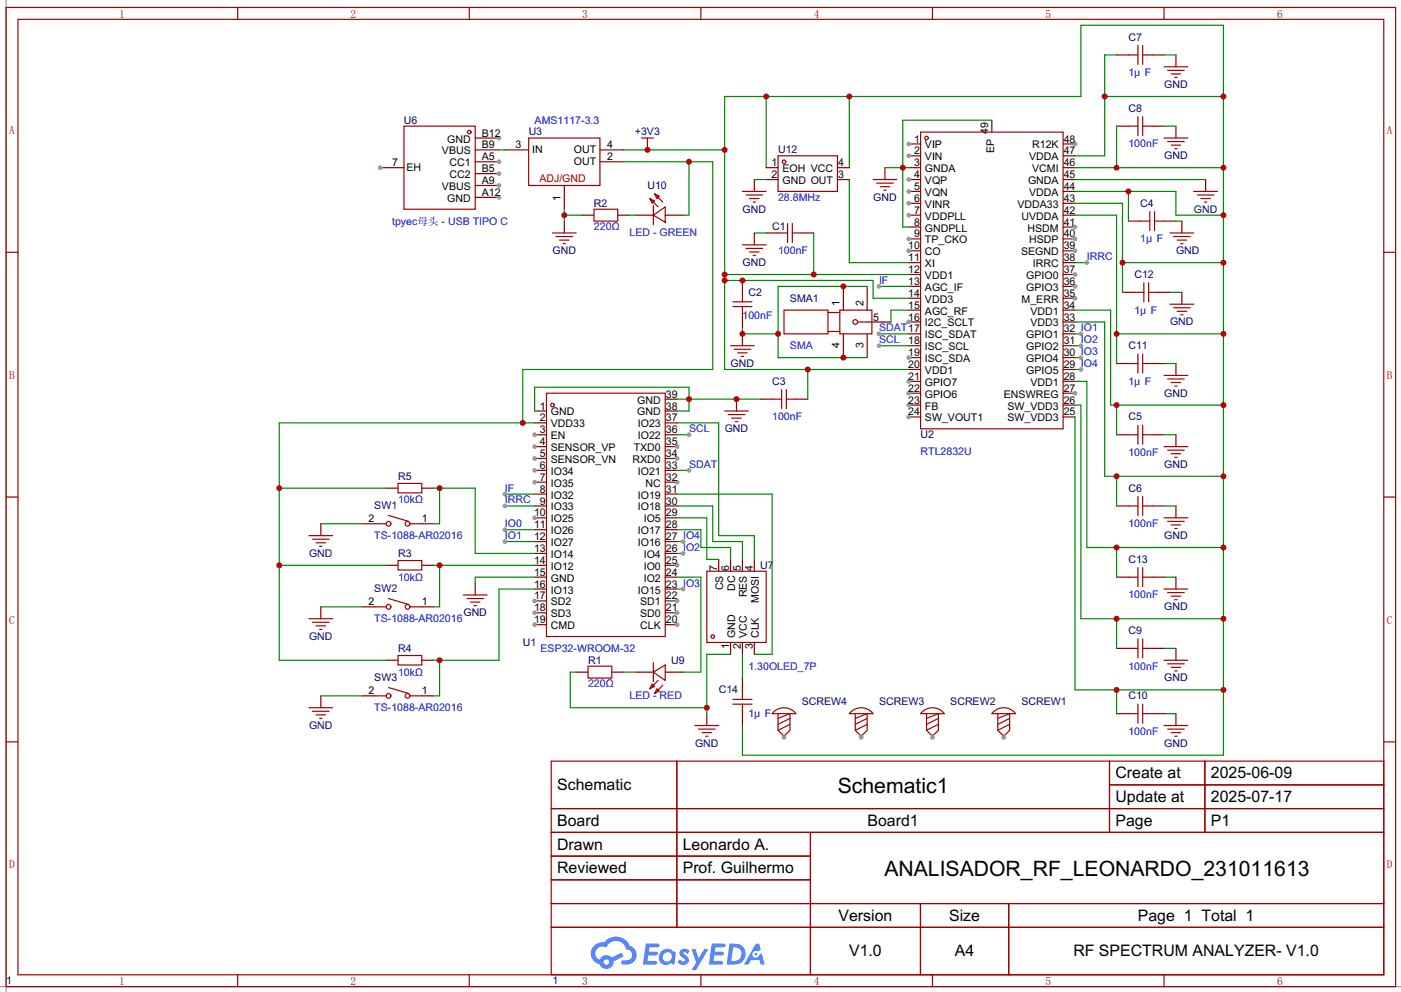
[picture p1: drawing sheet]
<svg xmlns="http://www.w3.org/2000/svg" width="300mm" height="212mm" viewBox="0 0 300 212" stroke-linecap="round" stroke-linejoin="round" font-family="sans-serif">
<path d="M1.3 0v212.3M0 211.1h299.6" fill="none" stroke="#999" stroke-width=".25"/>
<g fill="none" stroke="#a10000" stroke-width=".25">
<path d="M1.3 1.6h297.2v209.5h-297.2zM3.8 4.1h292.1v204.5h-292.1zM50.8 1.6v2.5M100.4 1.6v2.5M149.9 1.6v2.5M199.4 1.6v2.5M249 1.6v2.5M1.3 54h2.5M295.9 54h2.6M1.3 106.4h2.5M295.9 106.4h2.6M1.3 158.8h2.5"/>
<path d="M295.9 158.8h2.6M117.9 162.9h178v45.7h-178zM117.9 173h178M117.9 178.1h178M144.7 162.9v35.5M173.3 178.1v30.5M237.3 162.9v15.2M237.3 168h58.6M257.7 162.9v15.2M117.9 183.2h55.4M117.9 193.4h178M117.9 188.3h55.4"/>
<path d="M117.9 198.4h178M196.9 193.4v15.2M215.7 193.4v15.2M50.8 208.6v2.5M100.4 208.6v2.5M149.9 208.6v2.5M199.4 208.6v2.5M249 208.6v2.5"/>
</g>
<g fill="#5487ff">
<path d="M145.6 203.3a1.3 1.3 0 0 1 1.9 .3l-.4 .6a.54 .54 0 0 0-1-.2l.2 .2a1.34 1.34 0 0 1 .9 1.8 1.47 1.47 0 0 1-2.3-.1l.5-.6 .8 .4a.31 .31 0 0 0 .3-.2 .31 .31 0 0 0-.3-.4 1.12 1.12 0 0 1-.6-1.8z"/>
<path d="M147.9 203.1h.8l.7 2 1.2-2h.9l-2.7 4.5h-.9l1-1.6z"/>
<path d="M138.1 201.9h1.7a1.31 1.31 0 0 1 1.2 .2 .4 .4 0 0 1-.3 .6h-1.8l-.1 1h1.6a.4 .4 0 0 1 .3 .4 .4 .4 0 0 1-.4 .4h-1.6l-.2 1.1h1.4a.46 .46 0 0 1 .5 .1 .46 .46 0 0 1 .1 .5l-.4 .2h-2.6z"/>
<path d="M152.2 201.9h1.7a1.32 1.32 0 0 1 1.2 .2 .39 .39 0 0 1-.3 .6h-1.8l-.1 1h1.6a.4 .4 0 0 1 .4 .4 .4 .4 0 0 1-.5 .4l-1.6-.1-.2 1.2h1.4a.46 .46 0 0 1 .5 .1 .46 .46 0 0 1 .1 .5l-.4 .2h-2.6z"/>
<path d="M161.6 201.9h.8l.3 1.4-.6 .3a.75 .75 0 0 0-1.1 .3 .75 .75 0 0 0 .5 1.1 .75 .75 0 0 0 .9-.7l.5-.3 .6 2.4h-.8l-.3-.9h-1.8l-.5 .9h-1z"/>
<path d="M156 201.9l-.6 4.5h1.4a2.27 2.27 0 0 0 2.7-2.3 2.27 2.27 0 0 0-2.7-2.2zM156.8 202.7a1.5 1.5 0 0 1 1.8 1.6 1.5 1.5 0 0 1-1.9 1.3h-.3z"/>
<path d="M141.4 203.6a1.6 1.6 0 0 0-.3 2.3 1.6 1.6 0 0 0 2.3 .2l.8 .3 .3-2.5-.1-.2-.5-.1a1.58 1.58 0 0 0-2.5 0zM142 204.1a.98 .98 0 0 1 1.7 .4 .98 .98 0 0 1-1.1 1.3 .94 .94 0 0 1-.9-.7 .94 .94 0 0 1 .3-1z"/>
<path d="M127.1 202.3a2.37 2.37 0 0 0 1.1 4.1 1.54 1.54 0 0 0 1.8 .9 1.54 1.54 0 0 0 1.2-1.6l2.2-1-.5-.8-2.1 1a1.57 1.57 0 0 0-2.6 .5 1.5 1.5 0 0 1-.7-2.1 1.5 1.5 0 0 1 2.2-.5 2.23 2.23 0 0 1 2.3-1.4 2.23 2.23 0 0 1 1.9 1.8 1.16 1.16 0 0 1 1.3 1.1 1.16 1.16 0 0 1-1.1 1.2h-.7a.47 .47 0 0 0-.5 .4 .47 .47 0 0 0 .4 .5 2.17 2.17 0 0 0 2.5-.9 2.17 2.17 0 0 0-.4-2.7l-.7-.4a3.2 3.2 0 0 0-5.5-.7l-1.1 .1zM129.1 205.9a.6 .6 0 0 1 1.2 0 .6 .6 0 0 1-1.2 0z"/>
<circle cx="161.7" cy="204.2" r=".28"/>
</g>
<path d="M142.3 85.4h2.5M142.3 88h2.5M142.3 90.5h2.5M142.3 93h2.5M142.3 95.6h2.5" fill="none" stroke="#870000" stroke-width=".25"/>
<circle cx="144.8" cy="95.6" r=".51" fill="#999"/>
<path d="M142.3 98.1h2.5" fill="none" stroke="#870000" stroke-width=".25"/>
<circle cx="144.8" cy="98.1" r=".51" fill="#999"/>
<path d="M142.3 100.7h2.5M142.3 103.2h2.5" fill="none" stroke="#870000" stroke-width=".25"/>
<circle cx="144.8" cy="103.2" r=".51" fill="#999"/>
<path d="M142.3 105.7h2.5M142.3 108.3h2.5M142.3 110.8h2.5M142.3 113.4h2.5M142.3 115.9h2.5M142.3 118.4h2.5M142.3 121h2.5" fill="none" stroke="#870000" stroke-width=".25"/>
<circle cx="144.8" cy="121" r=".51" fill="#999"/>
<path d="M142.3 123.5h2.5M142.3 126.1h2.5M142.3 128.6h2.5" fill="none" stroke="#870000" stroke-width=".25"/>
<circle cx="144.8" cy="128.6" r=".51" fill="#999"/>
<path d="M142.3 131.1h2.5" fill="none" stroke="#870000" stroke-width=".25"/>
<circle cx="144.8" cy="131.1" r=".51" fill="#999"/>
<path d="M142.3 133.7h2.5" fill="none" stroke="#870000" stroke-width=".25"/>
<circle cx="144.8" cy="133.7" r=".51" fill="#999"/>
<path d="M114.3 133.7h2.6" fill="none" stroke="#870000" stroke-width=".25"/>
<circle cx="114.3" cy="133.7" r=".51" fill="#999"/>
<path d="M114.3 131.1h2.6" fill="none" stroke="#870000" stroke-width=".25"/>
<circle cx="114.3" cy="131.1" r=".51" fill="#999"/>
<path d="M114.3 128.6h2.6" fill="none" stroke="#870000" stroke-width=".25"/>
<circle cx="114.3" cy="128.6" r=".51" fill="#999"/>
<path d="M114.3 118.4h2.6M114.3 115.9h2.6M114.3 113.4h2.6M114.3 110.8h2.6M114.3 126.1h2.6M114.3 123.5h2.6M114.3 121h2.6" fill="none" stroke="#870000" stroke-width=".25"/>
<circle cx="114.3" cy="110.8" r=".51" fill="#999"/>
<path d="M114.3 108.3h2.6M114.3 105.7h2.6M114.3 103.2h2.6" fill="none" stroke="#870000" stroke-width=".25"/>
<circle cx="114.3" cy="103.2" r=".51" fill="#999"/>
<path d="M114.3 100.7h2.6" fill="none" stroke="#870000" stroke-width=".25"/>
<circle cx="114.3" cy="100.7" r=".51" fill="#999"/>
<path d="M114.3 98.1h2.6" fill="none" stroke="#870000" stroke-width=".25"/>
<circle cx="114.3" cy="98.1" r=".51" fill="#999"/>
<path d="M114.3 95.6h2.6" fill="none" stroke="#870000" stroke-width=".25"/>
<circle cx="114.3" cy="95.6" r=".51" fill="#999"/>
<path d="M114.3 93h2.6" fill="none" stroke="#870000" stroke-width=".25"/>
<circle cx="114.3" cy="93" r=".51" fill="#999"/>
<path d="M194.3 30.8h2.6M114.3 90.5h2.6M114.3 88h2.6" fill="none" stroke="#870000" stroke-width=".25"/>
<g fill="none" stroke="#a10000" stroke-width=".25">
<path d="M196.9 28.3h30.5v63.5h-30.5zM116.9 84.1h25.4v52.1h-25.4z"/>
<circle cx="198.2" cy="29.5" r=".38"/>
<circle cx="118.1" cy="86.7" r=".38"/>
</g>
<circle cx="194.3" cy="30.8" r=".51" fill="#999"/>
<path d="M194.3 33.3h2.6" fill="none" stroke="#870000" stroke-width=".25"/>
<circle cx="194.3" cy="33.3" r=".51" fill="#999"/>
<path d="M194.3 35.9h2.6M194.3 38.4h2.6" fill="none" stroke="#870000" stroke-width=".25"/>
<circle cx="194.3" cy="38.4" r=".51" fill="#999"/>
<path d="M194.3 41h2.6" fill="none" stroke="#870000" stroke-width=".25"/>
<circle cx="194.3" cy="41" r=".51" fill="#999"/>
<path d="M194.3 43.5h2.6" fill="none" stroke="#870000" stroke-width=".25"/>
<circle cx="194.3" cy="43.5" r=".51" fill="#999"/>
<path d="M194.3 46h2.6" fill="none" stroke="#870000" stroke-width=".25"/>
<circle cx="194.3" cy="46" r=".51" fill="#999"/>
<path d="M194.3 48.6h2.6M194.3 51.1h2.6" fill="none" stroke="#870000" stroke-width=".25"/>
<circle cx="194.3" cy="51.1" r=".51" fill="#999"/>
<path d="M194.3 53.7h2.6" fill="none" stroke="#870000" stroke-width=".25"/>
<circle cx="194.3" cy="53.7" r=".51" fill="#999"/>
<path d="M194.3 56.2h2.6M194.3 58.7h2.6M194.3 61.3h2.6M194.3 63.8h2.6M194.3 66.4h2.6M194.3 68.9h2.6" fill="none" stroke="#870000" stroke-width=".25"/>
<circle cx="194.3" cy="68.9" r=".51" fill="#999"/>
<path d="M194.3 71.4h2.6M194.3 74h2.6M194.3 76.5h2.6" fill="none" stroke="#870000" stroke-width=".25"/>
<circle cx="194.3" cy="76.5" r=".51" fill="#999"/>
<path d="M194.3 79.1h2.6M194.3 81.6h2.6" fill="none" stroke="#870000" stroke-width=".25"/>
<circle cx="194.3" cy="81.6" r=".51" fill="#999"/>
<path d="M194.3 84.1h2.6" fill="none" stroke="#870000" stroke-width=".25"/>
<circle cx="194.3" cy="84.1" r=".51" fill="#999"/>
<path d="M194.3 86.7h2.6" fill="none" stroke="#870000" stroke-width=".25"/>
<circle cx="194.3" cy="86.7" r=".51" fill="#999"/>
<path d="M194.3 89.2h2.6" fill="none" stroke="#870000" stroke-width=".25"/>
<circle cx="194.3" cy="89.2" r=".51" fill="#999"/>
<path d="M227.4 89.2h2.5M227.4 86.7h2.5M227.4 84.1h2.5" fill="none" stroke="#870000" stroke-width=".25"/>
<circle cx="229.9" cy="84.1" r=".51" fill="#999"/>
<path d="M227.4 79.1h2.5M227.4 76.5h2.5M227.4 74h2.5M227.4 71.4h2.5M227.4 68.9h2.5M227.4 66.4h2.5M227.4 63.8h2.5M227.4 81.6h2.5" fill="none" stroke="#870000" stroke-width=".25"/>
<circle cx="229.9" cy="63.8" r=".51" fill="#999"/>
<path d="M227.4 61.3h2.5" fill="none" stroke="#870000" stroke-width=".25"/>
<circle cx="229.9" cy="61.3" r=".51" fill="#999"/>
<path d="M227.4 58.7h2.5" fill="none" stroke="#870000" stroke-width=".25"/>
<circle cx="229.9" cy="58.7" r=".51" fill="#999"/>
<path d="M227.4 56.2h2.5M227.4 53.7h2.5" fill="none" stroke="#870000" stroke-width=".25"/>
<circle cx="229.9" cy="53.7" r=".51" fill="#999"/>
<path d="M227.4 51.1h2.5" fill="none" stroke="#870000" stroke-width=".25"/>
<circle cx="229.9" cy="51.1" r=".51" fill="#999"/>
<path d="M227.4 48.6h2.5" fill="none" stroke="#870000" stroke-width=".25"/>
<circle cx="229.9" cy="48.6" r=".51" fill="#999"/>
<path d="M227.4 38.4h2.5M227.4 35.9h2.5M227.4 33.3h2.5M227.4 30.8h2.5M227.4 46h2.5M227.4 43.5h2.5M227.4 41h2.5" fill="none" stroke="#870000" stroke-width=".25"/>
<circle cx="229.9" cy="30.8" r=".51" fill="#999"/>
<path d="M101.6 29.5h5.1M108 32.1h5.1M120.7 39.7v5.1M128.3 32.1h5.1M128.3 34.6h5.1M212.1 25.7v2.6" fill="none" stroke="#870000" stroke-width=".25"/>
<g fill="none" stroke="#a10000" stroke-width=".25">
<path d="M86.4 27h15.2v17.8h-15.2zM113.1 29.5h15.2v10.2h-15.2z"/>
<circle cx="100.4" cy="28.3" r=".38"/>
</g>
<circle cx="106.7" cy="29.5" r=".51" fill="#999"/>
<path d="M101.6 32.1h5.1M101.6 37.2h5.1" fill="none" stroke="#870000" stroke-width=".25"/>
<circle cx="106.7" cy="37.2" r=".51" fill="#999"/>
<path d="M101.6 34.6h5.1" fill="none" stroke="#870000" stroke-width=".25"/>
<circle cx="106.7" cy="34.6" r=".51" fill="#999"/>
<path d="M101.6 39.7h5.1" fill="none" stroke="#870000" stroke-width=".25"/>
<circle cx="106.7" cy="39.7" r=".51" fill="#999"/>
<path d="M101.6 42.2h5.1" fill="none" stroke="#870000" stroke-width=".25"/>
<circle cx="106.7" cy="42.2" r=".51" fill="#999"/>
<path d="M81.3 35.9h5.1" fill="none" stroke="#870000" stroke-width=".25"/>
<circle cx="81.3" cy="35.9" r=".51" fill="#999"/>
<g fill="none" stroke="#a10000" stroke-width=".25">
<path d="M127 44.8h5.1v2.5h-5.1zM139 42.5l1 .5-.5 .5zM139 42.5l1.7 1.8M139.7 46l2.6-1.7v3.3zM139.7 44v4.1M140 41.5l1 .5-.5 .5zM140 41.5l1.8 1.8M167.7 66.4h9.4v5h-9.4zM177.1 66.9h2.5M177.1 70.9h2.5M179.6 66.4h6.9v5h-6.9zM183.4 68.9h2.1"/>
<path d="M80 112.1h2.6M83.1 110.3l4.3 1.3M85.1 120h5.1v2h-5.1zM85.1 103.5h5.1v2h-5.1zM87.7 112.1h2.5M80 129.9h2.6M83.1 128.1l4.3 1.3M87.7 129.9h2.5M151.2 122.2h12.7v15.3h-12.7zM80 148.9h2.6M83.1 147.1l4.3 1.3M85.1 140.3h5.1v2h-5.1z"/>
<path d="M87.7 148.9h2.5M125.8 142.6h5v2.5h-5zM139.5 146.4l.5 .5-1 .5zM139.7 143.8l2.6-1.5v3.3zM139.7 141.8v4.1M140.5 147.4l.5 .5-1 .5zM140.7 145.6l-1.7 1.8M141.8 146.6l-1.8 1.8"/>
<circle cx="182.9" cy="68.9" r=".51"/>
<circle cx="83.1" cy="112.1" r=".51"/>
<circle cx="87.2" cy="112.1" r=".51"/>
<circle cx="83.1" cy="129.9" r=".51"/>
<circle cx="87.2" cy="129.9" r=".51"/>
<circle cx="152.4" cy="136.2" r=".38"/>
<circle cx="83.1" cy="148.9" r=".51"/>
<circle cx="87.2" cy="148.9" r=".51"/>
</g>
<g fill="none" stroke="#870000" stroke-width=".25">
<path d="M124.5 46h2.5M132.1 46h2.6M135.9 46h3.8M142.3 46h3.8M180.4 61.3v5.1M180.4 71.4v5.1M185.5 61.3v5.1M185.5 71.4v5.1M185.5 68.9h5M77.5 112.1h2.5M82.6 104.5h2.5M90.2 112.1h2.5"/>
<path d="M90.2 104.5h2.5M153.7 119.7v2.5M156.2 119.7v2.5M158.8 119.7v2.5M161.3 119.7v2.5M77.5 129.9h2.5M82.6 121h2.5M90.2 129.9h2.5M90.2 121h2.5M156.2 137.5v2.5M158.8 137.5v2.5M161.3 137.5v2.5"/>
<path d="M77.5 148.9h2.5M82.6 141.3h2.5M90.2 148.9h2.5M90.2 141.3h2.5M123.2 143.8h2.6M130.8 143.8h2.6M135.9 143.8h3.8M142.3 143.8h3.8"/>
</g>
<path d="M106.7 32.1h1.3M134.7 46h1.2M92.7 121h21.6M94 121v8.9h-1.3M133.4 143.8h2.5" fill="none" stroke="#008700" stroke-width=".25"/>
<circle cx="94" cy="121" r=".64" fill="#c00"/>
<path d="M114.3 126.1h-7.6v15.2h-14M94 141.3v7.6h-1.3" fill="none" stroke="#008700" stroke-width=".25"/>
<circle cx="94" cy="141.3" r=".64" fill="#c00"/>
<path d="M92.7 104.5h8.9v13.9h12.7M94 104.5v7.6h-1.3" fill="none" stroke="#008700" stroke-width=".25"/>
<circle cx="94" cy="104.5" r=".64" fill="#c00"/>
<g fill="none" stroke="#870000" stroke-width=".25">
<path d="M163.9 49.9h2.5M171.5 49.9h2.5M241.3 47.3h2.6M249 47.3h2.5M158.8 60v2.6M158.8 67.6v2.6M162.6 85.4h2.5M170.2 85.4h2.6M238.8 93h2.5M246.4 93h2.6M68.6 112.1v2.5M68.6 129.9v2.5"/>
<path d="M68.6 148.9v2.6"/>
</g>
<g fill="none" stroke="#a10000" stroke-width=".25">
<path d="M166.4 49.9h2M168.4 47.8v4.1M169.5 47.8v4.1M169.5 49.9h2M243.9 47.3h2M245.9 45.3v4.1M246.9 45.3v4.1M246.9 47.3h2.1M156.8 65.6h4M156.8 64.6h4M158.8 62.6v2M158.8 65.6v2"/>
<path d="M165.1 85.4h2.1M167.2 83.4v4.1M168.2 85.4h2M168.2 83.4v4.1M241.3 93h2.1M243.4 91v4.1M244.4 91v4.1M244.4 93h2M66.1 114.6h5.1M66.8 115.4h3.6M67.6 116.2h2M68.4 116.9h.5"/>
<path d="M66.1 132.4h5.1M66.8 133.2h3.6M67.6 133.9h2M68.4 134.7h.5M66.1 151.5h5.1M66.8 152.2h3.6M67.6 153h2M68.4 153.7h.5"/>
</g>
<path d="M189.3 35.9h5M212.1 25.7h-19v22.9h1.2M68.6 112.1h8.9M68.6 129.9h8.9M68.6 148.9h8.9" fill="none" stroke="#008700" stroke-width=".25"/>
<circle cx="193.1" cy="35.9" r=".64" fill="#c00"/>
<g fill="none" stroke="#870000" stroke-width=".25">
<path d="M238.8 11.8h2.5M246.4 11.8h2.6M251.5 11.8v2.5M189.3 35.9v2.5M238.8 27h2.5M246.4 27h2.6M251.5 27v2.5M257.8 38.4v2.6M120.7 47.3v2.6M161.3 49.9v2.5M252.8 47.3v2.6M158.8 71.4v2.6"/>
<path d="M238.8 77.8h2.5M240.1 62.6h2.5M246.4 77.8h2.6M247.7 62.6h2.5M251.5 77.8v2.5M252.8 62.6v2.5M157.5 85.4v2.6M251.5 93v2.6M238.8 108.3h2.5M246.4 108.3h2.6M251.5 108.3v2.5M101.6 124.8v2.5"/>
<path d="M238.8 138.8h2.5M238.8 123.5h2.5M246.4 138.8h2.6M246.4 123.5h2.6M251.5 123.5v2.6M251.5 138.8v2.5M151.2 152.7v2.6M238.8 152.7h2.5M246.4 152.7h2.6M251.5 152.7v2.6"/>
</g>
<g fill="none" stroke="#a10000" stroke-width=".25">
<path d="M241.3 11.8h2.1M243.4 9.7v4.1M244.4 9.7v4.1M244.4 11.8h2M249 14.3h5M249.7 15.1h3.6M250.5 15.8h2M251.2 16.6h.5M186.7 38.4h5.1M187.5 39.2h3.5M188.2 40h2.1M241.3 27h2.1"/>
<path d="M243.4 25v4M244.4 25v4M244.4 27h2M249 29.5h5M249.7 30.3h3.6M250.5 31.1h2M251.2 31.8h.5M118.1 49.9h5.1M118.9 50.6h3.6M119.7 51.4h2M120.4 52.1h.5M158.8 52.4h5.1"/>
<path d="M159.5 53.2h3.6M160.3 53.9h2M161.1 54.7h.5M189 40.7h.5M250.2 49.9h5.1M251 50.6h3.5M251.7 51.4h2.1M252.5 52.1h.5M255.3 41h5.1M256.1 41.7h3.5M256.8 42.5h2.1M257.6 43.3h.5"/>
<path d="M156.2 74h5.1M157 74.8h3.6M157.8 75.5h2M158.5 76.3h.5M241.3 77.8h2.1M242.6 62.6h2M243.4 75.8v4M244.4 75.8v4M244.4 77.8h2M244.6 60.5v4.1M245.7 60.5v4.1M245.7 62.6h2"/>
<path d="M250.2 65.1h5.1M251 65.9h3.5M251.7 66.6h2.1M252.5 67.4h.5M155 88h5.1M155.7 88.7h3.6M156.5 89.5h2M157.3 90.2h.5M249 95.6h5M249 80.3h5M249.7 96.3h3.6M249.7 81.1h3.6"/>
<path d="M250.5 97.1h2M250.5 81.9h2M251.2 97.9h.5M251.2 82.6h.5M241.3 108.3h2.1M243.4 106.2v4.1M244.4 106.2v4.1M244.4 108.3h2M249 110.8h5M249.7 111.6h3.6M250.5 112.3h2M251.2 113.1h.5"/>
<path d="M99.1 127.3h5.1M99.9 128.1h3.5M100.6 128.9h2M101.4 129.6h.5M241.3 138.8h2.1M241.3 123.5h2.1M243.4 121.5v4.1M243.4 136.7v4.1M244.4 121.5v4.1M244.4 136.7v4.1M244.4 138.8h2M244.4 123.5h2"/>
<path d="M249 126.1h5M249.7 126.8h3.6M250.5 127.6h2M251.2 128.3h.5M148.6 155.3h5.1M149.4 156h3.5M150.1 156.8h2.1M150.9 157.6h.5M241.3 152.7h2.1M243.4 150.7v4.1M244.4 150.7v4.1M244.4 152.7h2"/>
<path d="M249 141.3h5M249 155.3h5M249.7 142.1h3.6M249.7 156h3.6M250.5 142.8h2M250.5 156.8h2M251.2 143.6h.5M251.2 157.6h.5"/>
</g>
<g fill="none" stroke="#008700" stroke-width=".25">
<path d="M249 11.8h2.5M229.9 38.4h27.9M249 27h2.5M161.3 49.9h2.6M251.5 47.3h1.3M249 77.8h2.5M250.2 62.6h2.6M249 93h2.5M249 108.3h2.5M114.3 123.5h-12.7v1.3M249 138.8h2.5M249 123.5h2.5"/>
<path d="M123.2 143.8h-1.2v7.7h29.2M156.2 140h-5v12.7M249 152.7h2.5"/>
</g>
<circle cx="151.2" cy="151.5" r=".64" fill="#c00"/>
<path d="M158.8 145.1v2.5M158.8 152.7v2.6" fill="none" stroke="#870000" stroke-width=".25"/>
<path d="M156.8 149.7h4M156.8 150.7h4M158.8 147.6v2.1M158.8 150.7v2" fill="none" stroke="#a10000" stroke-width=".25"/>
<path d="M114.3 88v-5.1h33.1v5.1h-2.6M144.8 90.5h8.9v24.1h7.6v5.1M144.8 85.4h17.8M144.8 108.3h7.6v7.6h6.4v3.8M144.8 113.4h5.1v3.8h6.3v2.5M144.8 110.8h6.4v8.9h2.5M144.8 105.7h20.3v34.3h-3.8M158.8 140v5.1" fill="none" stroke="#008700" stroke-width=".25"/>
<g fill="#c00">
<circle cx="157.5" cy="85.4" r=".64"/>
<circle cx="147.4" cy="85.4" r=".64"/>
</g>
<g fill="none" stroke="#008700" stroke-width=".25">
<path d="M238.8 11.8h-2.5v21.5h-6.4M133.4 32.1h21.6M163.9 20.6v15.3M181.6 20.6v15.3M229.9 35.9h31.8M236.3 20.6h25.4M238.8 27v8.9M155 58.7h39.3M174 49.9v8.8M229.9 46h8.9v31.8M229.9 41h21.6v5h10.2M229.9 43.5h10.2v19.1"/>
<path d="M240.1 56.2h21.6M241.3 41v6.3M155 60h31.7v3.8h7.6M172.8 79.1v6.3M194.3 79.1h-39.3v-58.5h76.2v-15.2h30.5v156.2h-102.9v-6.3M229.9 68.9h6.4v33h25.4M229.9 66.4h7.6v20.3h24.2M238.8 71.4h22.9M229.9 86.7h1.3v45.7h30.5M229.9 81.6h2.5v35.6h29.3M229.9 89.2v58.4h31.8M238.8 86.7v6.3"/>
<path d="M238.8 101.9v6.4M238.8 117.2v6.3M238.8 132.4v6.4M238.8 147.6v5.1"/>
</g>
<g fill="#c00">
<circle cx="174" cy="58.7" r=".64"/>
<circle cx="155" cy="58.7" r=".64"/>
<circle cx="155" cy="32.1" r=".64"/>
<circle cx="163.9" cy="20.6" r=".64"/>
<circle cx="181.6" cy="20.6" r=".64"/>
<circle cx="261.7" cy="20.6" r=".64"/>
<circle cx="236.3" cy="20.6" r=".64"/>
<circle cx="261.7" cy="35.9" r=".64"/>
<circle cx="238.8" cy="35.9" r=".64"/>
<circle cx="261.7" cy="46" r=".64"/>
<circle cx="241.3" cy="41" r=".64"/>
<circle cx="261.7" cy="56.2" r=".64"/>
<circle cx="240.1" cy="56.2" r=".64"/>
<circle cx="261.7" cy="71.4" r=".64"/>
<circle cx="238.8" cy="71.4" r=".64"/>
<circle cx="261.7" cy="86.7" r=".64"/>
<circle cx="238.8" cy="86.7" r=".64"/>
<circle cx="261.7" cy="101.9" r=".64"/>
<circle cx="238.8" cy="101.9" r=".64"/>
<circle cx="261.7" cy="117.2" r=".64"/>
<circle cx="238.8" cy="117.2" r=".64"/>
<circle cx="261.7" cy="132.4" r=".64"/>
<circle cx="238.8" cy="132.4" r=".64"/>
<circle cx="261.7" cy="147.6" r=".64"/>
<circle cx="238.8" cy="147.6" r=".64"/>
<circle cx="155" cy="60" r=".64"/>
<circle cx="172.8" cy="79.1" r=".64"/>
<circle cx="158.8" cy="60" r=".64"/>
</g>
<path d="M212.6 152.3a3.2 3.2 0 0 1 4.6 .4h-5.1zM213.4 152.7v3.6l1.3 1.3 1.2-1.3v-3.6l-2.5 1M215.9 153.7l-2.5 1.3M215.9 155l-2.5 1.3" fill="none" stroke="#a10000" stroke-width=".25"/>
<path d="M214.7 157.3v.5" fill="none" stroke="#870000" stroke-width=".25"/>
<circle cx="214.7" cy="157.8" r=".51" fill="#999"/>
<path d="M197.3 152.3a3.2 3.2 0 0 1 4.7 .4h-5.1zM198.2 152.7v3.6l1.2 1.3 1.3-1.3v-3.6l-2.5 1M200.7 153.7l-2.5 1.3M200.7 155l-2.5 1.3" fill="none" stroke="#a10000" stroke-width=".25"/>
<path d="M199.4 157.3v.5" fill="none" stroke="#870000" stroke-width=".25"/>
<circle cx="199.4" cy="157.8" r=".51" fill="#999"/>
<path d="M182.1 152.3a3.2 3.2 0 0 1 4.6 .4h-5.1zM182.9 152.7v3.6l1.3 1.3 1.3-1.3v-3.6l-2.6 1M185.5 153.7l-2.6 1.3M185.5 155l-2.6 1.3" fill="none" stroke="#a10000" stroke-width=".25"/>
<path d="M184.2 157.3v.5" fill="none" stroke="#870000" stroke-width=".25"/>
<circle cx="184.2" cy="157.8" r=".51" fill="#999"/>
<path d="M165.6 152.3a3.2 3.2 0 0 1 4.6 .4h-5.1zM166.4 152.7v3.6l1.3 1.3 1.2-1.3v-3.6l-2.5 1M168.9 153.7l-2.5 1.3M168.9 155l-2.5 1.3" fill="none" stroke="#a10000" stroke-width=".25"/>
<path d="M167.7 157.3v.5" fill="none" stroke="#870000" stroke-width=".25"/>
<circle cx="167.7" cy="157.8" r=".51" fill="#999"/>
<path d="M161.3 38.4v2.6M163.9 35.9h2.5M163.9 38.4h2.5M179.1 35.9h2.5M179.1 38.4h2.5" fill="none" stroke="#870000" stroke-width=".25"/>
<g fill="none" stroke="#a10000" stroke-width=".25">
<path d="M166.4 33.3h12.7v7.7h-12.7zM158.8 41h5.1M159.5 41.7h3.6M160.3 42.5h2M161.1 43.3h.5"/>
<circle cx="167.7" cy="34.6" r=".38"/>
</g>
<path d="M161.3 38.4h2.6M181.6 38.4v17.8h12.7M158.8 70.2v1.2h7.6M185.5 61.3h-19.1v15.2h19.1" fill="none" stroke="#008700" stroke-width=".25"/>
<g fill="#c00">
<circle cx="158.8" cy="71.4" r=".64"/>
<circle cx="166.4" cy="71.4" r=".64"/>
<circle cx="180.4" cy="61.3" r=".64"/>
<circle cx="180.4" cy="76.5" r=".64"/>
</g>
<path d="M133.4 34.6h19v44.5h-40.6v11.4M147.4 34.6v11.4h-1.3M194.3 66.4h-3.8v2.5M114.3 90.5h-54.6v50.8h22.9M59.7 104.5h22.9M59.7 121h22.9M144.8 123.5h5.1v20.3h-3.8" fill="none" stroke="#008700" stroke-width=".25"/>
<g fill="#c00">
<circle cx="147.4" cy="34.6" r=".64"/>
<circle cx="111.8" cy="90.5" r=".64"/>
<circle cx="59.7" cy="104.5" r=".64"/>
<circle cx="59.7" cy="121" r=".64"/>
</g>
<path d="M120.7 44.8v2.5M120.7 46h3.8" fill="none" stroke="#008700" stroke-width=".25"/>
<circle cx="120.7" cy="46" r=".64" fill="#c00"/>
<path d="M188 74h6.3" fill="none" stroke="#008700" stroke-width=".25"/>
<circle cx="188" cy="74" r=".51" fill="#999"/>
<path d="M144.8 93h2.6" fill="none" stroke="#008700" stroke-width=".25"/>
<circle cx="147.4" cy="93" r=".51" fill="#999"/>
<path d="M188 71.4h6.3" fill="none" stroke="#008700" stroke-width=".25"/>
<circle cx="188" cy="71.4" r=".51" fill="#999"/>
<path d="M144.8 100.7h2.6" fill="none" stroke="#008700" stroke-width=".25"/>
<circle cx="147.4" cy="100.7" r=".51" fill="#999"/>
<path d="M188 61.3h6.3" fill="none" stroke="#008700" stroke-width=".25"/>
<circle cx="188" cy="61.3" r=".51" fill="#999"/>
<path d="M108 105.7h6.3" fill="none" stroke="#008700" stroke-width=".25"/>
<circle cx="108" cy="105.7" r=".51" fill="#999"/>
<path d="M229.9 56.2h2.5" fill="none" stroke="#008700" stroke-width=".25"/>
<circle cx="232.4" cy="56.2" r=".51" fill="#999"/>
<path d="M108 108.3h6.3" fill="none" stroke="#008700" stroke-width=".25"/>
<circle cx="108" cy="108.3" r=".51" fill="#999"/>
<path d="M229.9 71.4h1.3" fill="none" stroke="#008700" stroke-width=".25"/>
<circle cx="231.2" cy="71.4" r=".51" fill="#999"/>
<path d="M229.9 74h1.3" fill="none" stroke="#008700" stroke-width=".25"/>
<circle cx="231.2" cy="74" r=".51" fill="#999"/>
<path d="M229.9 76.5h1.3" fill="none" stroke="#008700" stroke-width=".25"/>
<circle cx="231.2" cy="76.5" r=".51" fill="#999"/>
<path d="M229.9 79.1h1.3" fill="none" stroke="#008700" stroke-width=".25"/>
<circle cx="231.2" cy="79.1" r=".51" fill="#999"/>
<path d="M108 113.4h6.3" fill="none" stroke="#008700" stroke-width=".25"/>
<circle cx="108" cy="113.4" r=".51" fill="#999"/>
<path d="M108 115.9h6.3" fill="none" stroke="#008700" stroke-width=".25"/>
<circle cx="108" cy="115.9" r=".51" fill="#999"/>
<path d="M144.8 118.4h1.3" fill="none" stroke="#008700" stroke-width=".25"/>
<circle cx="146.1" cy="118.4" r=".51" fill="#999"/>
<path d="M144.8 115.9h1.3" fill="none" stroke="#008700" stroke-width=".25"/>
<circle cx="146.1" cy="115.9" r=".51" fill="#999"/>
<path d="M144.8 126.1h1.3" fill="none" stroke="#008700" stroke-width=".25"/>
<circle cx="146.1" cy="126.1" r=".51" fill="#999"/>
<path d="M138.5 30.8v1.3" fill="none" stroke="#870000" stroke-width=".25"/>
<circle cx="138.5" cy="32.1" r=".64" fill="#c00"/>
<path d="M137.2 29.5h2.5M138.5 29.5v1.3" fill="none" stroke="#a10000" stroke-width=".25"/>
<g font-size="4.5">
<text x="179.2" y="169.7">Schematic1</text>
<text x="189.1" y="187.5">ANALISADOR_RF_LEONARDO_231011613</text>
</g>
<g font-size="3.4">
<text x="238.6" y="166.6">Create at</text>
<text x="259" y="166.6">2025-06-09</text>
<text x="119.2" y="169.1">Schematic</text>
<text x="238.6" y="171.7">Update at</text>
<text x="259" y="171.7">2025-07-17</text>
<text x="119.2" y="176.7">Board</text>
<text x="185.5" y="176.7">Board1</text>
<text x="238.6" y="176.7">Page</text>
<text x="259" y="176.7">P1</text>
<text x="119.2" y="181.8">Drawn</text>
<text x="146" y="181.8">Leonardo A.</text>
<text x="119.2" y="186.9">Reviewed</text>
<text x="146" y="186.9">Prof. Guilhermo</text>
<text x="179.3" y="197.1">Version</text>
<text x="203" y="197.1">Size</text>
<text x="243.4" y="197.1">Page 1 Total 1</text>
<text x="181.6" y="204.7">V1.0</text>
<text x="204.2" y="204.7">A4</text>
<text x="229.6" y="204.7">RF SPECTRUM ANALYZER- V1.0</text>
</g>
<g font-size="2.4" fill="#a00000">
<text x="25.5" y="3.7">1</text>
<text x="75" y="3.7">2</text>
<text x="124.5" y="3.7">3</text>
<text x="174" y="3.7">4</text>
<text x="223.6" y="3.7">5</text>
<text x="273.1" y="3.7">6</text>
<text x="2" y="28.7">A</text>
<text x="296.6" y="28.7">A</text>
<text x="2" y="81.1">B</text>
<text x="296.6" y="81.1">B</text>
<text x="2" y="133.4">C</text>
<text x="296.6" y="133.4">C</text>
<text x="2" y="185.8">D</text>
<text x="296.6" y="185.8">D</text>
<text x="25.5" y="210.8">1</text>
<text x="75" y="210.8">2</text>
<text x="124.5" y="210.8">3</text>
<text x="174" y="210.8">4</text>
<text x="223.6" y="210.8">5</text>
<text x="273.1" y="210.8">6</text>
</g>
<g font-size="2.3" fill="#000080">
<text x="241.3" y="8.7">C7</text>
<text x="241.3" y="23.9">C8</text>
<text x="249" y="18.8">GND</text>
<text x="86.4" y="26.5">U6</text>
<text x="113.1" y="29">U3</text>
<text x="135.8" y="29">+3V3</text>
<text x="166.4" y="32.8">U12</text>
<text x="249" y="34.1">GND</text>
<text x="138.5" y="40.4">U10</text>
<text x="127" y="44.2">R2</text>
<text x="158.8" y="45.5">GND</text>
<text x="186.7" y="43">GND</text>
<text x="243.9" y="44.2">C4</text>
<text x="255.3" y="45.5">GND</text>
<text x="165.1" y="49.3">C1</text>
<text x="118.2" y="54.4">GND</text>
<text x="158.8" y="56.9">GND</text>
<text x="242.6" y="59.5">C12</text>
<text x="251.5" y="54.4">GND</text>
<text x="160.1" y="63.3">C2</text>
<text x="168.9" y="64.6">SMA1</text>
<text x="250.2" y="69.6">GND</text>
<text x="241.3" y="74.7">C11</text>
<text x="156.3" y="78.5">GND</text>
<text x="165.1" y="82.3">C3</text>
<text x="241.3" y="90">C5</text>
<text x="249" y="84.9">GND</text>
<text x="155" y="92.5">GND</text>
<text x="196.9" y="93.8">U2</text>
<text x="249" y="100.1">GND</text>
<text x="85.1" y="102.7">R5</text>
<text x="241.3" y="105.2">C6</text>
<text x="80" y="109">SW1</text>
<text x="66.1" y="119.2">GND</text>
<text x="85.1" y="119.2">R3</text>
<text x="249" y="115.4">GND</text>
<text x="162.6" y="121.7">U7</text>
<text x="241.3" y="120.4">C13</text>
<text x="80" y="126.8">SW2</text>
<text x="99.1" y="131.9">GND</text>
<text x="249" y="130.6">GND</text>
<text x="66.1" y="136.9">GND</text>
<text x="241.3" y="135.7">C9</text>
<text x="85.1" y="139.5">R4</text>
<text x="111.8" y="138.2">U1</text>
<text x="125.8" y="142">R1</text>
<text x="143.5" y="142">U9</text>
<text x="80" y="145.8">SW3</text>
<text x="153.7" y="148.4">C14</text>
<text x="241.3" y="149.6">C10</text>
<text x="249" y="145.8">GND</text>
<text x="66.1" y="156">GND</text>
<text x="171.5" y="150.9">SCREW4</text>
<text x="188" y="150.9">SCREW3</text>
<text x="203.2" y="150.9">SCREW2</text>
<text x="218.5" y="150.9">SCREW1</text>
<text x="148.6" y="159.8">GND</text>
<text x="249" y="159.8">GND</text>
<text x="1.3" y="210.6">1</text>
<text x="118.1" y="210.6">1</text>
</g>
<g font-size="2.3" fill="#00f">
<text x="241.3" y="16.3">1μ F</text>
<text x="114.3" y="26.5">AMS1117-3.3</text>
<text x="241.3" y="31.5">100nF</text>
<text x="166.4" y="43">28.8MHz</text>
<text x="83.9" y="48">tpyec母头 - USB TIPO C</text>
<text x="127" y="49.3">220Ω</text>
<text x="134.7" y="50.6">LED - GREEN</text>
<text x="243.9" y="51.9">1μ F</text>
<text x="166.4" y="54.4">100nF</text>
<text x="232.4" y="55.7">IRRC</text>
<text x="188" y="60.7">IF</text>
<text x="158.8" y="68.4">100nF</text>
<text x="188" y="70.9">SDAT17</text>
<text x="242.6" y="67.1">1μ F</text>
<text x="168.9" y="74.7">SMA</text>
<text x="188" y="73.4">SCL</text>
<text x="241.3" y="82.3">1μ F</text>
<text x="165.1" y="90">100nF</text>
<text x="147.4" y="92.5">SCL</text>
<text x="147.4" y="100.1">SDAT</text>
<text x="196.9" y="97.3">RTL2832U</text>
<text x="241.3" y="97.6">100nF</text>
<text x="85.1" y="107.7">10kΩ</text>
<text x="108" y="105.2">IF</text>
<text x="108" y="107.7">IRRC</text>
<text x="108" y="112.8">IO0</text>
<text x="241.3" y="112.8">100nF</text>
<text x="80" y="115.4">TS-1088-AR02016</text>
<text x="108" y="115.4">IO1</text>
<text x="85.1" y="124.2">10kΩ</text>
<text x="241.3" y="128.1">100nF</text>
<text x="80" y="133.1">TS-1088-AR02016</text>
<text x="115.6" y="139.5">ESP32-WROOM-32</text>
<text x="160.1" y="143.3">1.30OLED_7P</text>
<text x="241.3" y="143.3">100nF</text>
<text x="85.1" y="144.6">10kΩ</text>
<text x="125.8" y="147.1">220Ω</text>
<text x="134.7" y="149.6">LED - RED</text>
<text x="80" y="152.2">TS-1088-AR02016</text>
<text x="160.1" y="153.5">1μ F</text>
<text x="241.3" y="157.3">100nF</text>
</g>
<g font-size="2.3">
<text x="103" y="29.2">B12</text>
<text x="211.3" y="28.6" transform="rotate(-90 211.3 28.6)">49</text>
<text x="83.9" y="35.6">7</text>
<text x="94.5" y="33">VBUS</text>
<text x="95.7" y="30.5">GND</text>
<text x="96.2" y="35.6">CC1</text>
<text x="103" y="31.8">B9</text>
<text x="103" y="34.3">A5</text>
<text x="110.3" y="31.8">3</text>
<text x="113.8" y="32.8">IN</text>
<text x="122.8" y="32.8">OUT</text>
<text x="122.8" y="35.3">OUT</text>
<text x="129.8" y="31.8">4</text>
<text x="129.8" y="34.3">2</text>
<text x="165" y="35.6">1</text>
<text x="179.2" y="35.6">4</text>
<text x="195.5" y="30.5">1</text>
<text x="195.5" y="33">2</text>
<text x="195.5" y="35.6">3</text>
<text x="197.8" y="31.8">VIP</text>
<text x="197.8" y="34.3">VIN</text>
<text x="212.6" y="32.7" transform="rotate(-90 212.6 32.7)">EP</text>
<text x="220.1" y="34.3">VDDA</text>
<text x="220.8" y="31.8">R12K</text>
<text x="227.5" y="35.6">46</text>
<text x="227.5" y="33">47</text>
<text x="227.5" y="30.5">48</text>
<text x="86.9" y="36.6">EH</text>
<text x="94.5" y="40.7">VBUS</text>
<text x="96.2" y="38.1">CC2</text>
<text x="103" y="36.8">B5</text>
<text x="103" y="39.4">A9</text>
<text x="103" y="41.9">A12</text>
<text x="165" y="38.1">2</text>
<text x="167.3" y="39.4">GND OUT</text>
<text x="167.3" y="36.8">EOH VCC</text>
<text x="179.2" y="38.1">3</text>
<text x="195.5" y="38.1">4</text>
<text x="195.5" y="40.7">5</text>
<text x="197.8" y="36.8">GNDA</text>
<text x="197.8" y="39.4">VQP</text>
<text x="197.8" y="41.9">VQN</text>
<text x="219.9" y="39.4">GNDA</text>
<text x="220.1" y="41.9">VDDA</text>
<text x="220.8" y="36.8">VCMI</text>
<text x="227.5" y="40.7">44</text>
<text x="227.5" y="38.1">45</text>
<text x="95.7" y="43.2">GND</text>
<text x="119.9" y="43" transform="rotate(-90 119.9 43)">1</text>
<text x="195.5" y="43.2">6</text>
<text x="195.5" y="45.7">7</text>
<text x="197.8" y="44.5">VINR</text>
<text x="197.8" y="47">VDDPLL</text>
<text x="217.6" y="44.5">VDDA33</text>
<text x="218.5" y="47">UVDDA</text>
<text x="227.5" y="45.7">42</text>
<text x="227.5" y="43.2">43</text>
<text x="194.2" y="53.4">10</text>
<text x="195.5" y="48.3">8</text>
<text x="195.5" y="50.8">9</text>
<text x="197.8" y="49.5">GNDPLL</text>
<text x="197.8" y="52.1">TP_CKO</text>
<text x="219.7" y="49.5">HSDM</text>
<text x="220.1" y="52.1">HSDP</text>
<text x="227.5" y="53.4">39</text>
<text x="227.5" y="50.8">40</text>
<text x="227.5" y="48.3">41</text>
<text x="194.2" y="55.9">11</text>
<text x="194.2" y="58.4">12</text>
<text x="197.8" y="54.6">CO</text>
<text x="197.8" y="57.2">XI</text>
<text x="197.8" y="59.7">VDD1</text>
<text x="218.4" y="54.6">SEGND</text>
<text x="219.5" y="59.7">GPIO0</text>
<text x="220.9" y="57.2">IRRC</text>
<text x="227.5" y="58.4">37</text>
<text x="227.5" y="55.9">38</text>
<text x="179.6" y="65.6" transform="rotate(-90 179.6 65.6)">1</text>
<text x="184.7" y="65.6" transform="rotate(-90 184.7 65.6)">2</text>
<text x="194.2" y="61">13</text>
<text x="194.2" y="63.5">14</text>
<text x="197.8" y="62.2">AGC_IF</text>
<text x="197.8" y="64.8">VDD3</text>
<text x="218.5" y="64.8">M_ERR</text>
<text x="219.5" y="62.2">GPIO3</text>
<text x="227.5" y="63.5">35</text>
<text x="227.5" y="61">36</text>
<text x="186.7" y="68.6">5</text>
<text x="194.2" y="66.1">15</text>
<text x="194.2" y="68.6">16</text>
<text x="197.8" y="67.3">AGC_RF</text>
<text x="197.8" y="69.9">I2C_SCLT</text>
<text x="220.4" y="69.9">VDD3</text>
<text x="220.4" y="67.3">VDD1</text>
<text x="227.5" y="71.1">32 IO1</text>
<text x="227.5" y="68.6">33</text>
<text x="227.5" y="66.1">34</text>
<text x="179.6" y="74.5" transform="rotate(-90 179.6 74.5)">4</text>
<text x="184.7" y="74.5" transform="rotate(-90 184.7 74.5)">3</text>
<text x="194.2" y="73.7">18</text>
<text x="194.2" y="76.2">19</text>
<text x="197.8" y="72.4">ISC_SDAT</text>
<text x="197.8" y="74.9">ISC_SCL</text>
<text x="197.8" y="77.5">ISC_SDA</text>
<text x="219.5" y="77.5">GPIO4</text>
<text x="219.5" y="74.9">GPIO2</text>
<text x="219.5" y="72.4">GPIO1</text>
<text x="227.5" y="76.2">30 IO3</text>
<text x="227.5" y="73.7">31 IO2</text>
<text x="194.2" y="78.8">20</text>
<text x="194.2" y="81.3">21</text>
<text x="194.2" y="83.8">22</text>
<text x="197.8" y="80">VDD1</text>
<text x="197.8" y="82.6">GPIO7</text>
<text x="219.5" y="80">GPIO5</text>
<text x="220.4" y="82.6">VDD1</text>
<text x="227.5" y="83.8">27</text>
<text x="227.5" y="81.3">28</text>
<text x="227.5" y="78.8">29 IO4</text>
<text x="115.5" y="87.6">1</text>
<text x="117.8" y="88.9">GND</text>
<text x="136.3" y="86.4">GND</text>
<text x="136.3" y="88.9">GND</text>
<text x="142.4" y="85.1">39</text>
<text x="142.4" y="87.6">38</text>
<text x="194.2" y="86.4">23</text>
<text x="194.2" y="88.9">24</text>
<text x="197.8" y="85.1">GPIO6</text>
<text x="197.8" y="87.6">FB</text>
<text x="214.7" y="85.1">ENSWREG</text>
<text x="215.5" y="87.6">SW_VDD3</text>
<text x="227.5" y="88.9">25</text>
<text x="227.5" y="86.4">26</text>
<text x="115.5" y="95.3">4</text>
<text x="115.5" y="92.7">3</text>
<text x="115.5" y="90.2">2</text>
<text x="117.8" y="94">EN</text>
<text x="117.8" y="91.5">VDD33</text>
<text x="136.4" y="91.5">IO23</text>
<text x="136.4" y="94">IO22</text>
<text x="142.4" y="90.2">37</text>
<text x="142.4" y="92.7">36</text>
<text x="142.4" y="95.3">35</text>
<text x="197.8" y="90.2">SW_VOUT1</text>
<text x="215.5" y="90.2">SW_VDD3</text>
<text x="115.5" y="100.3">6</text>
<text x="115.5" y="97.8">5</text>
<text x="117.8" y="101.6">IO34</text>
<text x="117.8" y="99.1">SENSOR_VN</text>
<text x="117.8" y="96.5">SENSOR_VP</text>
<text x="135.3" y="99.1">RXD0</text>
<text x="135.5" y="96.5">TXD0</text>
<text x="136.4" y="101.6">IO21</text>
<text x="142.4" y="97.8">34</text>
<text x="142.4" y="100.3">33</text>
<text x="115.5" y="108">9</text>
<text x="115.5" y="105.4">8</text>
<text x="115.5" y="102.9">7</text>
<text x="117.8" y="106.7">IO32</text>
<text x="117.8" y="104.2">IO35</text>
<text x="136.4" y="106.7">IO19</text>
<text x="138.1" y="104.2">NC</text>
<text x="142.4" y="102.9">32</text>
<text x="142.4" y="105.4">31</text>
<text x="142.4" y="108">30</text>
<text x="78.8" y="111.8">2</text>
<text x="90.2" y="111.8">1</text>
<text x="114.2" y="113">11</text>
<text x="114.2" y="110.5">10</text>
<text x="117.8" y="111.8">IO25</text>
<text x="117.8" y="109.2">IO33</text>
<text x="136.4" y="109.2">IO18</text>
<text x="137.7" y="111.8">IO5</text>
<text x="142.4" y="110.5">29</text>
<text x="142.4" y="113">28</text>
<text x="114.2" y="118.1">13</text>
<text x="114.2" y="115.6">12</text>
<text x="117.8" y="119.4">IO14</text>
<text x="117.8" y="116.9">IO27</text>
<text x="117.8" y="114.3">IO26</text>
<text x="136.4" y="114.3">IO17</text>
<text x="136.4" y="116.9">IO16</text>
<text x="137.7" y="119.4">IO4</text>
<text x="142.4" y="115.6">27 IO4</text>
<text x="142.4" y="118.1">26 IO2</text>
<text x="114.2" y="125.7">16</text>
<text x="114.2" y="123.2">15</text>
<text x="114.2" y="120.7">14</text>
<text x="117.8" y="124.5">GND</text>
<text x="117.8" y="121.9">IO12</text>
<text x="137.7" y="121.9">IO0</text>
<text x="137.7" y="124.5">IO2</text>
<text x="142.4" y="120.7">25</text>
<text x="142.4" y="123.2">24</text>
<text x="142.4" y="125.7">23 IO3</text>
<text x="153.4" y="122.1" transform="rotate(-90 153.4 122.1)">7</text>
<text x="155.9" y="122.1" transform="rotate(-90 155.9 122.1)">6</text>
<text x="158.5" y="122.1" transform="rotate(-90 158.5 122.1)">5</text>
<text x="161" y="122.1" transform="rotate(-90 161 122.1)">4</text>
<text x="78.8" y="129.6">2</text>
<text x="90.2" y="129.6">1</text>
<text x="114.2" y="130.8">18</text>
<text x="114.2" y="128.3">17</text>
<text x="117.8" y="129.6">SD2</text>
<text x="117.8" y="127">IO13</text>
<text x="136.4" y="127">IO15</text>
<text x="136.9" y="129.6">SD1</text>
<text x="142.4" y="128.3">22</text>
<text x="142.4" y="130.8">21</text>
<text x="154.7" y="126.3" transform="rotate(-90 154.7 126.3)">CS</text>
<text x="157.2" y="126.5" transform="rotate(-90 157.2 126.5)">DC</text>
<text x="159.7" y="127.9" transform="rotate(-90 159.7 127.9)">RES</text>
<text x="162.3" y="129" transform="rotate(-90 162.3 129)">MOSI</text>
<text x="114.2" y="133.4">19</text>
<text x="117.8" y="134.6">CMD</text>
<text x="117.8" y="132.1">SD3</text>
<text x="136.9" y="132.1">SD0</text>
<text x="136.9" y="134.6">CLK</text>
<text x="142.4" y="133.4">20</text>
<text x="157.2" y="136.5" transform="rotate(-90 157.2 136.5)">GND</text>
<text x="159.7" y="136.5" transform="rotate(-90 159.7 136.5)">VCC</text>
<text x="162.3" y="136.5" transform="rotate(-90 162.3 136.5)">CLK</text>
<text x="155.9" y="138.9" transform="rotate(-90 155.9 138.9)">1</text>
<text x="158.5" y="138.9" transform="rotate(-90 158.5 138.9)">2</text>
<text x="161" y="138.9" transform="rotate(-90 161 138.9)">3</text>
<text x="78.8" y="148.6">2</text>
<text x="90.2" y="148.6">1</text>
</g>
<text font-size="2.3" fill="#a00000" x="115.4" y="39">ADJ/GND</text>
</svg>
